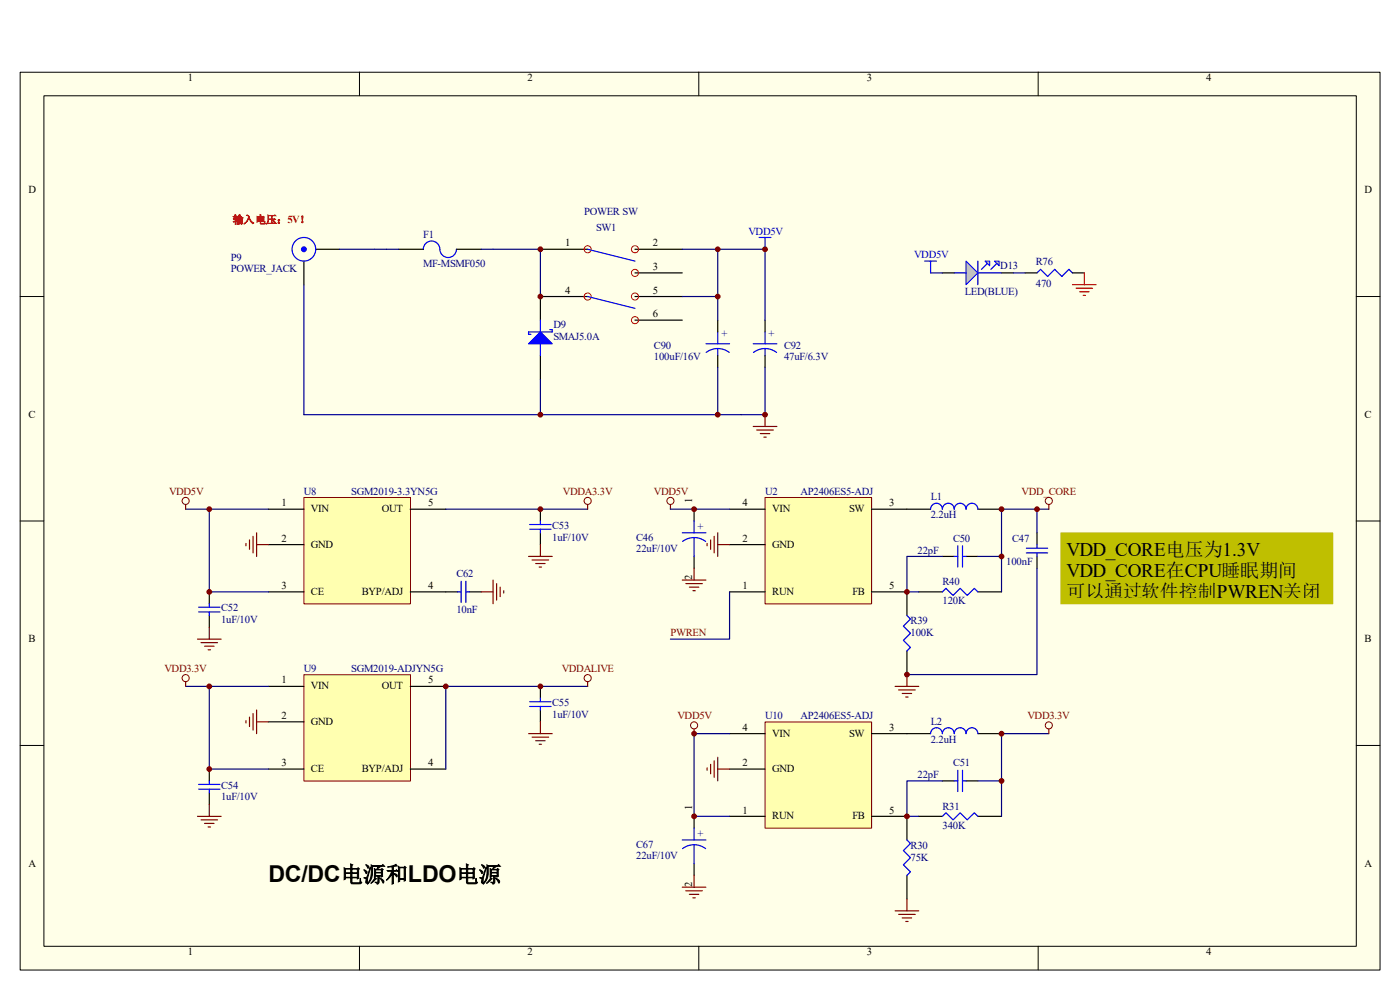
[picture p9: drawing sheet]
<svg xmlns="http://www.w3.org/2000/svg" width="297mm" height="210mm" viewBox="0 0 297 210" stroke-linecap="round" stroke-linejoin="round" font-family="sans-serif">
<path d="M4.3 15.3h288.5v190.5h-288.5z" fill="#ffffe8"/>
<g fill="none" stroke="#000" stroke-width=".21">
<path d="M4.3 15.3h288.5v190.5h-288.5zM76.3 15.3v5M148.3 15.3v5M220.2 15.3v5M9.3 20.3h278.4v180.4h-278.4zM4.3 62.9h5M287.7 62.9h5M4.3 110.5h5M287.7 110.5h5M4.3 158.1h5M287.7 158.1h5M76.3 200.7v5.1"/>
<path d="M148.3 200.7v5.1M220.2 200.7v5.1"/>
</g>
<path d="M79.5 52.9h2.5M152.3 52.9v15M152.3 77.9v10.1M64.5 88h97.8" fill="none" stroke="#000080" stroke-width=".25"/>
<path d="M159.8 90.5h5M160.5 91.2h3.6M161.3 92h2M162.1 92.7h.5M162.3 88v2.5" fill="none" stroke="#800000" stroke-width=".25"/>
<g fill="none" stroke="#00f" stroke-width=".25">
<path d="M124.7 52.9l10 2.5M161 50.4h2.6M162.3 50.4v2.5M114.6 67.9v2.5M114.6 72.9v2.5M116.6 69.9h.5v.5h-5v.5h.5M124.7 62.9l10 2.5M149.8 72.9h5M152.3 73.9l1 .2 1.4 .7M152.3 73.9l-1.1 .2-1.4 .7M152.3 70.4v2.5M152.3 73.9v1.5"/>
<path d="M159.8 72.9h5M162.3 73.9l1 .2 1.5 .7M162.3 73.9l-1 .2-1.4 .7M162.3 70.4v2.5M162.3 73.9v1.5"/>
</g>
<path d="M114.6 52.9h10.1M134.7 52.9h10M134.7 57.9h10M114.6 75.4v5M124.7 62.9h-10.1v5M134.7 62.9h10M134.7 67.9h10M152.3 67.9v2.5M152.3 75.4v2.5M162.3 67.9v2.5M162.3 75.4v2.5" fill="none" stroke="#000" stroke-width=".25"/>
<path d="M112.1 72.9l2.5-2.5 2.5 2.5z" fill="#00f" stroke="#00f" stroke-width=".25"/>
<g fill="none" stroke="#f00" stroke-width=".21">
<circle cx="124.7" cy="52.9" r=".75"/>
<circle cx="134.7" cy="52.9" r=".75"/>
<circle cx="134.7" cy="57.9" r=".75"/>
<circle cx="124.7" cy="62.9" r=".75"/>
<circle cx="134.7" cy="67.9" r=".75"/>
<circle cx="134.7" cy="62.9" r=".75"/>
</g>
<path d="M162.3 105.6h22.6v22.5h-22.6z" fill="#ffffb0"/>
<g fill="none" stroke="#800000" stroke-width=".21">
<path d="M162.3 105.5h22.6v22.6h-22.6z"/>
<circle cx="142.2" cy="106.3" r=".75"/>
<circle cx="222.5" cy="106.3" r=".75"/>
</g>
<g fill="none" stroke="#000" stroke-width=".25">
<path d="M147.3 108v2.5M147.3 118v2.5M154.8 115.5h7.5M154.8 108h7.5M184.9 108h12.5M199.9 118h2.5M204.9 118h2.6M207.5 108h5M220 113v2.5M220 118v2.5M154.8 125.6h7.5M184.9 125.6h7.5v5"/>
<path d="M192.4 138.1v5M194.9 125.6h5M207.5 125.6h5"/>
</g>
<g fill="none" stroke="#00f" stroke-width=".25">
<path d="M144.7 113h5.1M147.3 114l1 .2 1.4 .7M147.3 114l-1.1 .2-1.4 .7M147.3 110.5v2.5M147.3 114v4M197.4 108a1.25 1.25 0 0 1 1.3-1.2 1.25 1.25 0 0 1 1.2 1.2 1.26 1.26 0 0 1 1.3-1.2 1.26 1.26 0 0 1 1.2 1.2 1.25 1.25 0 0 1 1.3-1.2 1.25 1.25 0 0 1 1.2 1.2 1.25 1.25 0 0 1 1.3-1.2 1.25 1.25 0 0 1 1.3 1.2M202.4 118h.8M203.2 115.8v4.5M204.2 118h.7M204.2 115.8v4.5M217.7 117.3h4.6M217.7 116.3h4.6"/>
<path d="M220 115.5v.8M220 117.3v.7M192.4 130.6l.8 .7-1.5 1.5 1.5 1.5-1.5 1.5 1.5 1.5-.8 .8M199.9 125.6l.8-.8 1.5 1.5 1.5-1.5 1.5 1.5 1.5-1.5 .8 .8"/>
</g>
<path d="M147.3 108h7.5M199.9 118h-7.5v7.6h2.5M207.5 118h5M220 108v5M222.5 108h-10v17.6M154.8 125.6v10h-12.6M220 120.5v22.6h-27.6" fill="none" stroke="#000080" stroke-width=".25"/>
<g fill="none" stroke="#800000" stroke-width=".25">
<path d="M142.2 107v1M150 115.3v.5M150.8 114.5v2M151.5 113.8v3.5M152.3 113v5M152.3 115.5h2.5M222.5 107v1M144.7 123.1h5.1M145.5 123.8h3.5M146.2 124.6h2.1M147 125.3h.5M147.3 120.5v2.6"/>
<path d="M189.9 145.6h5M190.6 146.4h3.6M191.4 147.1h2M192.2 147.9h.5M192.4 143.1v2.5"/>
</g>
<path d="M162.3 153.2h22.6v22.5h-22.6z" fill="#ffffb0"/>
<g fill="none" stroke="#800000" stroke-width=".21">
<path d="M162.3 153.2h22.6v22.5h-22.6z"/>
<circle cx="147.3" cy="153.9" r=".75"/>
<circle cx="222.5" cy="153.9" r=".75"/>
</g>
<path d="M154.8 155.6h7.5M184.9 155.6h12.5M207.5 155.6h5M154.8 173.2h7.5M154.8 163.2h7.5M184.9 173.2h7.5v5M194.9 173.2h5M199.9 165.7h2.5M204.9 165.7h2.6M207.5 173.2h5M192.4 185.7v5" fill="none" stroke="#000" stroke-width=".25"/>
<path d="M197.4 155.6a1.25 1.25 0 0 1 1.3-1.2 1.25 1.25 0 0 1 1.2 1.2 1.26 1.26 0 0 1 1.3-1.2 1.26 1.26 0 0 1 1.2 1.2 1.25 1.25 0 0 1 1.3-1.2 1.25 1.25 0 0 1 1.2 1.2 1.25 1.25 0 0 1 1.3-1.2 1.25 1.25 0 0 1 1.3 1.2M192.4 178.2l.8 .7-1.5 1.5 1.5 1.5-1.5 1.6 1.5 1.5-.8 .7M199.9 173.2l.8-.8 1.5 1.5 1.5-1.5 1.5 1.5 1.5-1.5 .8 .8M202.4 165.7h.8M203.2 163.4v4.5M204.2 165.7h.7M204.2 163.4v4.5" fill="none" stroke="#00f" stroke-width=".25"/>
<path d="M154.8 155.6h-7.5v17.6h7.5M222.5 155.6h-10v17.6M199.9 165.7h-7.5v7.5h2.5M207.5 165.7h5" fill="none" stroke="#000080" stroke-width=".25"/>
<path d="M147.3 154.6v1M222.5 154.6v1M150 162.9v.5M150.8 162.1v2.1M151.5 161.4v3.5M152.3 160.6v5.1M152.3 163.2h2.5M189.9 193.2h5M190.6 194h3.6M191.4 194.7h2M192.2 195.5h.5M192.4 190.7v2.5" fill="none" stroke="#800000" stroke-width=".25"/>
<path d="M64.5 105.6h22.6v22.5h-22.6z" fill="#ffffb0"/>
<path d="M64.5 105.5h22.6v22.6h-22.6z" fill="none" stroke="#800000" stroke-width=".21"/>
<path d="M56.9 115.5h7.6M56.9 108h7.6M87 108h7.6M56.9 125.6h7.6M87 125.6h7.6" fill="none" stroke="#000" stroke-width=".25"/>
<path d="M64.5 143.2h22.6v22.5h-22.6z" fill="#ffffb0"/>
<g fill="none" stroke="#800000" stroke-width=".21">
<path d="M64.5 143.1h22.6v22.6h-22.6z"/>
<circle cx="39.4" cy="106.3" r=".75"/>
<circle cx="124.7" cy="106.3" r=".75"/>
<circle cx="39.4" cy="143.9" r=".75"/>
<circle cx="124.7" cy="143.9" r=".75"/>
</g>
<g fill="none" stroke="#000" stroke-width=".25">
<path d="M114.6 108v2.5M114.6 113v2.5M44.4 125.6v2.5M44.4 130.6v2.5M94.6 125.6h2.5M99.6 125.6h2.5M56.9 153.1h7.6M56.9 145.6h7.6M87 145.6h7.6M114.6 145.6v2.5M114.6 150.6v2.5M44.4 163.2v2.5"/>
<path d="M44.4 168.2v2.5M56.9 163.2h7.6M87 163.2h7.6M147.3 173.2v2.5M147.3 183.2v2.5"/>
</g>
<g fill="none" stroke="#00f" stroke-width=".25">
<path d="M112.4 111.3h4.5M112.4 112.3h4.5M114.6 110.5v.8M114.6 112.3v.7M42.1 129.8h4.6M42.1 128.8h4.6M44.4 128.1v.7M44.4 129.8v.8M97.1 125.6h.7M97.8 123.3v4.5M98.8 125.6h.8M98.8 123.3v4.5"/>
<path d="M112.4 148.9h4.5M112.4 149.9h4.5M114.6 148.1v.8M114.6 149.9v.7M42.1 167.4h4.6M42.1 166.4h4.6M44.4 165.7v.7M44.4 167.4v.8M144.7 178.2h5.1M147.3 179.2l1 .1 1.4 .7M147.3 179.2l-1.1 .1-1.4 .7M147.3 175.7v2.5"/>
<path d="M147.3 179.2v4"/>
</g>
<path d="M39.4 108h17.5M44.4 108v17.6h12.5M94.6 108h30.1M142.2 108h5.1M39.4 145.6h17.5M44.4 145.6v17.6h12.5M124.7 145.6h-30.1v17.6" fill="none" stroke="#000080" stroke-width=".25"/>
<g fill="none" stroke="#800000" stroke-width=".25">
<path d="M39.4 107v1M52.2 115.3v.5M52.9 114.5v2M53.7 113.8v3.5M54.4 113v5M54.4 115.5h2.5M112.1 118h5M112.9 118.8h3.5M113.6 119.5h2M114.6 115.5v2.5M124.7 107v1M41.9 135.6h5"/>
<path d="M42.6 136.3h3.6M43.4 137.1h2M44.2 137.8h.5M44.4 133.1v2.5M102.1 125.6h2.5M104.6 123.1v5M105.4 123.8v3.5M106.1 124.6v2M106.9 125.3v.5M114.4 120.3h.5M39.4 144.6v1M52.2 152.9v.5"/>
<path d="M52.9 152.1v2M53.7 151.4v3.5M54.4 150.6v5M54.4 153.1h2.5M112.1 155.6h5M112.9 156.4h3.5M113.6 157.1h2M114.4 157.9h.5M114.6 153.1v2.5M124.7 144.6v1M41.9 173.2h5M42.6 173.9h3.6"/>
<path d="M43.4 174.7h2M44.2 175.4h.5M44.4 170.7v2.5M144.7 188.2h5.1M145.5 189h3.5M146.2 189.7h2.1M147 190.5h.5M147.3 185.7v2.5"/>
</g>
<path d="M225.1 113.1h57.6v15h-57.6z" fill="#bfbf00"/>
<path d="M225 113h57.7v15.1h-57.7z" fill="none" stroke="#bfbf00" stroke-width=".21"/>
<path d="M104.6 52.9h10v10M144.7 52.9h17.6v15M144.7 62.9h7.6M162.3 77.9v10.1M114.6 80.4v7.6" fill="none" stroke="#000080" stroke-width=".25"/>
<g fill="#c0c0c0" stroke="#00f" stroke-width=".21">
<path d="M204.9 55.4l2.6 2.5-2.6 2.5z"/>
<path d="M209 55.4h1v1z"/>
<path d="M211 55.4h1v1z"/>
</g>
<g fill="none" stroke="#00f" stroke-width=".25">
<path d="M89.8 52.9a1.76 1.76 0 0 1 1.8-1.8 1.76 1.76 0 0 1 1.7 1.8 1.76 1.76 0 0 0 1.8 1.7 1.76 1.76 0 0 0 1.7-1.7M196.2 55.4h2.5M197.4 55.4v2.5M202.4 57.9h2.5M207.5 55.4v5M207.5 57.9h5M209.5 55.9l-1.3 1.2M211.5 55.9l-1.3 1.2M220 57.9l.8-.8 1.5 1.5 1.5-1.5 1.5 1.5 1.5-1.5 .7 .8"/>
<circle cx="64.5" cy="52.9" r="2.51"/>
</g>
<path d="M64.5 55.4v5M67 52.9h5M84.5 52.9h5.3M96.8 52.9h5.3M199.9 57.9h2.5M212.5 57.9h2.5M217.5 57.9h2.5M227.5 57.9h2.5" fill="none" stroke="#000" stroke-width=".25"/>
<path d="M72 52.9h7.5M82 52.9h2.5M102.1 52.9h2.5M197.4 57.9h2.5M215 57.9h2.5M64.5 60.4v27.6" fill="none" stroke="#000080" stroke-width=".25"/>
<path d="M230 57.9v2.5M227.5 60.4h5M228.3 61.2h3.5M229 61.9h2M229.8 62.7h.5" fill="none" stroke="#f00" stroke-width=".25"/>
<g fill="#800000" stroke="#800000" stroke-width=".21">
<circle cx="152.3" cy="52.9" r=".5"/>
<circle cx="114.6" cy="62.9" r=".5"/>
<circle cx="192.4" cy="125.6" r=".5"/>
<circle cx="212.5" cy="108" r=".5"/>
<circle cx="192.4" cy="143.1" r=".5"/>
<circle cx="147.3" cy="108" r=".5"/>
<circle cx="220" cy="108" r=".5"/>
<circle cx="212.5" cy="118" r=".5"/>
<circle cx="192.4" cy="173.2" r=".5"/>
<circle cx="212.5" cy="155.6" r=".5"/>
<circle cx="147.3" cy="155.6" r=".5"/>
<circle cx="212.5" cy="165.7" r=".5"/>
<circle cx="147.3" cy="173.2" r=".5"/>
<circle cx="94.6" cy="145.6" r=".5"/>
<circle cx="114.6" cy="108" r=".5"/>
<circle cx="44.4" cy="125.6" r=".5"/>
<circle cx="44.4" cy="108" r=".5"/>
<circle cx="44.4" cy="163.2" r=".5"/>
<circle cx="44.4" cy="145.6" r=".5"/>
<circle cx="114.6" cy="145.6" r=".5"/>
<circle cx="152.3" cy="62.9" r=".5"/>
<circle cx="114.6" cy="52.9" r=".5"/>
<circle cx="152.3" cy="88" r=".5"/>
<circle cx="114.6" cy="88" r=".5"/>
<circle cx="162.3" cy="88" r=".5"/>
<circle cx="162.3" cy="52.9" r=".5"/>
</g>
<circle cx="64.5" cy="52.9" r=".5" fill="#00f" stroke="#00f" stroke-width=".25"/>
<text font-size="4.9" x="56.9" y="187.2">DC/DC电源和LDO电源</text>
<g font-size="4.1">
<text x="226.3" y="117.9">VDD_CORE电压为1.3V</text>
<text x="226.3" y="122.3">VDD_CORE在CPU睡眠期间</text>
</g>
<text font-size="4" x="226.3" y="126.9">可以通过软件控制PWREN关闭</text>
<g font-size="2.3">
<text x="39.9" y="17.2">1</text>
<text x="111.9" y="17.2">2</text>
<text x="183.9" y="17.2">3</text>
<text x="255.9" y="17.2">4</text>
<text x="6" y="41">D</text>
<text x="289.5" y="41">D</text>
<text x="119.9" y="52.3">1</text>
<text x="138.5" y="52.3">2</text>
<text x="138.5" y="57.3">3</text>
<text x="119.9" y="62.3">4</text>
<text x="138.5" y="62.3">5</text>
<text x="138.5" y="67.3">6</text>
<text x="6" y="88.6">C</text>
<text x="289.5" y="88.6">C</text>
<text x="59.7" y="107.4">1</text>
<text x="90.8" y="107.4">5</text>
<text x="146.8" y="106.8" transform="rotate(-90 146.8 106.8)">1</text>
<text x="157.5" y="107.4">4</text>
<text x="188.6" y="107.4">3</text>
<text x="66" y="108.7">VIN</text>
<text x="81" y="108.7">OUT</text>
<text x="163.8" y="108.7">VIN</text>
<text x="180.1" y="108.7">SW</text>
<text x="59.7" y="114.9">2</text>
<text x="66" y="116.2">GND</text>
<text x="157.5" y="114.9">2</text>
<text x="163.8" y="116.2">GND</text>
<text x="59.7" y="125">3</text>
<text x="90.8" y="125">4</text>
<text x="146.8" y="123.1" transform="rotate(-90 146.8 123.1)">2</text>
<text x="157.5" y="125">1</text>
<text x="188.6" y="125">5</text>
<text x="66" y="126.2">CE</text>
<text x="76.8" y="126.2">BYP/ADJ</text>
<text x="163.8" y="126.2">RUN</text>
<text x="180.8" y="126.2">FB</text>
<text x="6" y="136.2">B</text>
<text x="289.5" y="136.2">B</text>
<text x="59.7" y="145">1</text>
<text x="66" y="146.3">VIN</text>
<text x="81" y="146.3">OUT</text>
<text x="90.8" y="145">5</text>
<text x="59.7" y="152.5">2</text>
<text x="66" y="153.8">GND</text>
<text x="157.5" y="155">4</text>
<text x="188.6" y="155">3</text>
<text x="163.8" y="156.3">VIN</text>
<text x="180.1" y="156.3">SW</text>
<text x="59.7" y="162.6">3</text>
<text x="66" y="163.8">CE</text>
<text x="76.8" y="163.8">BYP/ADJ</text>
<text x="90.8" y="162.6">4</text>
<text x="157.5" y="162.6">2</text>
<text x="163.8" y="163.8">GND</text>
<text x="146.8" y="171.9" transform="rotate(-90 146.8 171.9)">1</text>
<text x="157.5" y="172.6">1</text>
<text x="163.8" y="173.8">RUN</text>
<text x="180.8" y="173.8">FB</text>
<text x="188.6" y="172.6">5</text>
<text x="6" y="183.9">A</text>
<text x="289.5" y="183.9">A</text>
<text x="146.8" y="188.2" transform="rotate(-90 146.8 188.2)">2</text>
<text x="39.9" y="202.6">1</text>
<text x="111.9" y="202.6">2</text>
<text x="183.9" y="202.6">3</text>
<text x="255.9" y="202.6">4</text>
</g>
<text font-size="2.3" fill="#f00" x="49.4" y="47.4">输入电压：5V！</text>
<g font-size="2.3" fill="#000080">
<text x="123.9" y="45.5">POWER SW</text>
<text x="89.8" y="50.5">F1</text>
<text x="126.4" y="49">SW1</text>
<text x="48.9" y="55.3">P9</text>
<text x="48.9" y="57.8">POWER_JACK</text>
<text x="89.8" y="56.6">MF-MSMF050</text>
<text x="212.2" y="57">D13</text>
<text x="219.8" y="56.3">R76</text>
<text x="204.7" y="62.6">LED(BLUE)</text>
<text x="219.8" y="60.8">470</text>
<text x="117.4" y="69.6">D9</text>
<text x="153" y="71.6">+</text>
<text x="163.1" y="71.6">+</text>
<text x="117.4" y="72.1">SMAJ5.0A</text>
<text x="138.7" y="74.1">C90</text>
<text x="138.7" y="76.3">100uF/16V</text>
<text x="166.3" y="74.1">C92</text>
<text x="166.3" y="76.3">47uF/6.3V</text>
<text x="64.5" y="104.9">U8</text>
<text x="74.5" y="104.9">SGM2019-3.3YN5G</text>
<text x="162.3" y="104.9">U2</text>
<text x="169.8" y="104.9">AP2406ES5-ADJ</text>
<text x="197.4" y="106.2">L1</text>
<text x="117.1" y="112.2">C53</text>
<text x="148" y="112.4">+</text>
<text x="197.4" y="109.9">2.2uH</text>
<text x="117.1" y="114.7">1uF/10V</text>
<text x="135" y="114.7">C46</text>
<text x="135" y="117.2">22uF/10V</text>
<text x="194.6" y="117.4">22pF</text>
<text x="202.2" y="114.9">C50</text>
<text x="213.5" y="119.9">100nF</text>
<text x="214.7" y="114.9">C47</text>
<text x="96.8" y="122.5">C62</text>
<text x="199.9" y="124.2">R40</text>
<text x="46.9" y="129.7">C52</text>
<text x="96.8" y="130">10nF</text>
<text x="199.9" y="128.2">120K</text>
<text x="46.9" y="132.2">1uF/10V</text>
<text x="193.2" y="132.5">R39</text>
<text x="193.2" y="135">100K</text>
<text x="64.5" y="142.5">U9</text>
<text x="74.5" y="142.5">SGM2019-ADJYN5G</text>
<text x="117.1" y="149.8">C55</text>
<text x="117.1" y="152.3">1uF/10V</text>
<text x="162.3" y="152.5">U10</text>
<text x="169.8" y="152.5">AP2406ES5-ADJ</text>
<text x="197.4" y="153.8">L2</text>
<text x="197.4" y="157.5">2.2uH</text>
<text x="46.9" y="167.3">C54</text>
<text x="194.6" y="165.1">22pF</text>
<text x="202.2" y="162.6">C51</text>
<text x="46.9" y="169.8">1uF/10V</text>
<text x="199.9" y="171.8">R31</text>
<text x="135" y="179.8">C67</text>
<text x="148" y="177.6">+</text>
<text x="199.9" y="175.9">340K</text>
<text x="135" y="182.3">22uF/10V</text>
<text x="193.2" y="180.1">R30</text>
<text x="193.2" y="182.6">75K</text>
</g>
<g font-size="2.3" fill="#00f">
<text x="158.8" y="49.8">VDD5V</text>
<text x="193.9" y="54.8">VDD5V</text>
</g>
<g font-size="2.3" fill="#800000">
<text x="35.9" y="104.9">VDD5V</text>
<text x="119.4" y="104.9">VDDA3.3V</text>
<text x="138.7" y="104.9">VDD5V</text>
<text x="216.7" y="104.9">VDD_CORE</text>
<text x="142.2" y="135">PWREN</text>
<text x="34.9" y="142.5">VDD3.3V</text>
<text x="119.2" y="142.5">VDDALIVE</text>
<text x="143.7" y="152.5">VDD5V</text>
<text x="218" y="152.5">VDD3.3V</text>
</g>
</svg>
